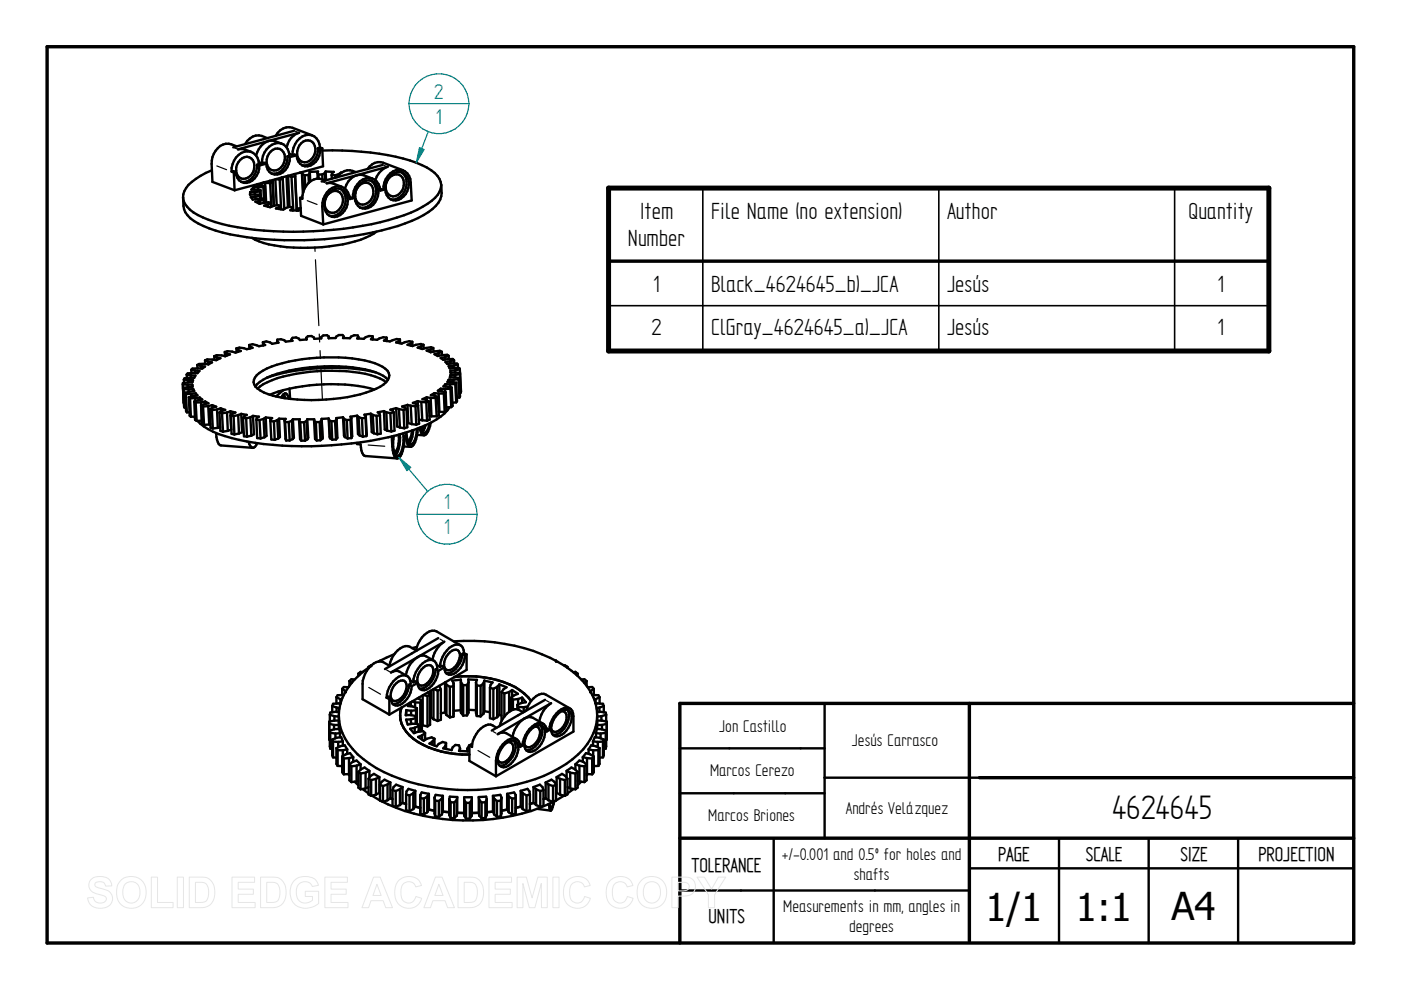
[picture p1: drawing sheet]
<svg xmlns="http://www.w3.org/2000/svg" width="297mm" height="210mm" viewBox="0 0 297 210" stroke-linecap="round" stroke-linejoin="round" font-family="sans-serif">
<path d="M10 9.9h277v190h-277zM205.5 149.1v50.5M287 149.1h-142.9v50.8M144.1 177.7h142.9M207.6 164.9h79.4" fill="none" stroke="#000" stroke-width=".72"/>
<g fill="none" stroke="#000" stroke-width=".51">
<path d="M44.9 36.1a12.9 12.9 0 0 0-5.4 3.8l-.4 .7-.3 1.3M49.1 36.4l.4-.1 .5 .1M49.1 36.4l.5 .2M49.6 36.6l.1 3.7M50 36.4l-.4 .2M50.2 31a3.2 3.2 0 0 0-4.9 1.6l-.3 .7-.1 1.5 .1 3.8 4.7 1.7M50.9 33.9a1.73 1.73 0 0 1 2.3-.4 1.73 1.73 0 0 1 .7 2.1 2.18 2.18 0 0 1-3.2 2 2.64 2.64 0 0 1 .2-3.7zM53.8 39.6v.6M53.8 39.6l-.5 .6 1.9 .1M53.8 39.6l.9 .1M54.5 34.9l.5 .2M54.5 34.9l.4-.1a2.51 2.51 0 0 0-1.5-2.5 2.51 2.51 0 0 0-2.8 .6 4.4 4.4 0 0 0-1.5 3.5"/>
<path d="M54.5 34.9a3.3 3.3 0 0 1-3.4 3.7M54.7 39l-.2 .2 1.7 .3M54.7 39l-5 1.3M54.7 39.7l.1 .6M54.9 34.4l.6 .2M55 35.1a3.4 3.4 0 0 1-3.3 3.7 2.26 2.26 0 0 1-1.7-2.4M55.5 38.8v.4M55.5 34.6l.5-.1 .4 .2M55.8 39.7l.2 3.3M55.8 39.7h-1.1M55.9 38.7l.3 .1M55.9 38.7l-1.2 .3"/>
<path d="M56.2 39.5l-.4 .2M56.2 39.5l.1 3.4M56.2 38.8h1.1M56.2 38.8l.2 4.1M56.4 34.7l-1.4 .4M56.7 29.3a3.2 3.2 0 0 0-4.8 1.3M56.9 29.9l6.5-1.7a3.8 3.8 0 0 0-2.6 3M56.9 29.9l-6.4 1.8 .7-.1 .7 .1 1.4 .5M56.9 29.9a4.2 4.2 0 0 0-2.6 3.1M56.9 29.9l.8-.1 2.1 .7M57.2 38.4l.6 .2M57.3 38.8l.2 5.1"/>
<path d="M57.4 32.1a1.74 1.74 0 0 1 2.3-.4 1.74 1.74 0 0 1 .7 2.2 2.14 2.14 0 0 1-3.2 1.9 2.53 2.53 0 0 1 .2-3.7zM57.8 38.6l-.5 .2M57.8 38.6l.2 5M57.8 38.2l.3 5.4M58.4 38l.3 5.5M58.5 38l.8 .1M58.5 38l-2.6 .7M59.3 38.1l.3 6.3M59.7 37.6l-1.2 .4M59.7 37.6l.2 .3M59.9 37.9l-.6 .2M59.9 37.9l.4 6.4"/>
<path d="M60.7 37.4l.3 6.5M61 33.1l.4 .2M61 33.1a3.2 3.2 0 0 1-3.4 3.7M61 33.1h.4a2.5 2.5 0 0 0-1.5-2.6 2.5 2.5 0 0 0-2.8 .6 4.4 4.4 0 0 0-1.6 3.5M61 37.3l-1.3 .3M61.1 37.3l.7 .2M61.1 37.3l.3 6.6M61.3 32.6l.7 .3M61.4 33.3a3.2 3.2 0 0 1-3.2 3.7 2.15 2.15 0 0 1-1.8-2.3M61.8 37.5l.4 7.1M62 32.9l.4-.1 .5 .1M62.4 27.7l-13 3.5"/>
<path d="M62.4 36.9l.2 .1M62.4 36.9l-1.4 .4M62.6 37.4l-.8 .1M62.6 37v.4M62.6 37l.3 7.7M62.6 37.4l.3 7.3M62.9 32.9l-1.5 .4M63.6 36.6l-1.2 .3M63.8 30.4a1.7 1.7 0 0 1 2-.6 1.7 1.7 0 0 1 1.1 1.7 2.72 2.72 0 0 1-2.3 2.9 1.98 1.98 0 0 1-1.4-3zM64 36.6h-.4M64 36.6l.1 .3M64 36.6l.2 4.3"/>
<path d="M64.1 36.9l.5 .3M64.1 36.9l.2 3.8M64.6 37.2l.1 2.5M65.4 37.1l-.8 .1M65.4 37.1l.1 1.6M65.7 36.7l-.3 .4M65.7 36.7l.1 1.8M66.2 28.7l-4.2-1.6a3.1 3.1 0 0 0-3.6 1.7M67.3 36.7l.2 .3M67.3 36.7l.1-.3h-1.8l.1 .3M67.3 36.7v1.1M67.4 31.4a3.3 3.3 0 0 1-3.4 3.7"/>
<path d="M67.4 31.4l.5 .2M67.5 37h.8M67.5 37l.1 .8M67.9 31.3a2.6 2.6 0 0 0-1.9-2.7 2.6 2.6 0 0 0-3 1.3 4.6 4.6 0 0 0-1 3M67.9 31.3l-.5 .1M67.9 31.3l.4 .2M67.9 31.6a3.3 3.3 0 0 1-3.3 3.7 2.28 2.28 0 0 1-1.7-2.4M68.3 37l.1 1M68.3 31.9a56.8 56.8 0 0 1 20 2.6 9 9 0 0 1 4.9 3.4 3.2 3.2 0 0 1-1 4.1 22.6 22.6 0 0 1-9.8 4.7 80.5 80.5 0 0 1-33.8 1.2l-3-.8a12.5 12.5 0 0 1-5.9-3.3l-.8-1.3-.1-.6M68.3 31.5l.2 3.8-4.9 1.3M68.3 31.5l-.4 .1M68.9 36.7l-.6 .3"/>
<path d="M68.9 36.7l.1 1.5M69 38.3a3.1 3.1 0 0 0-4.4 1.7l-.3 .7M69 36.4h1.8l-.4 .3-.1 .4M69 36.4l-.1 .3M69 36.4l.1 1.8M70.3 37.1l.8 .1M70.3 37.1l.1 .8M71.1 37.2v.5M71.8 36.9l.1 .2M71.8 36.9l-.7 .3M72.3 36.6v.1M72.3 36.6h.1"/>
<path d="M72.3 36.6l-.5 .3M72.4 36.6l-1 1M75.4 36.5a2.75 2.75 0 0 0-3 .1M75.7 37.1l6.5-1.8a4.1 4.1 0 0 0-2.6 2.9M75.7 37.1l1.5 .1 1.8 .7M75.7 37.1l-6.4 1.8 .7-.1 2.5 .8M75.7 37.1a3.8 3.8 0 0 0-2.6 2.9M76.1 39.3a2.26 2.26 0 0 1 2.7-.9 2.26 2.26 0 0 1 1.4 2.5 3.2 3.2 0 0 1-3.3 3.3 2.62 2.62 0 0 1-1.5-3.6zM76.2 39.4a1.67 1.67 0 0 1 1.9-.6 1.67 1.67 0 0 1 1.1 1.7 2.46 2.46 0 0 1-2.8 2.8 2.48 2.48 0 0 1-.2-3.9zM77.9 35.9a2.89 2.89 0 0 1 3.3-1.4l4.3 1.6M78.6 38.3a3.1 3.1 0 0 1 .4 4.5 2.7 2.7 0 0 1-2.6 1.2M81.1 35l-12.9 3.5"/>
<path d="M82.5 37.5a2.25 2.25 0 0 1 2.8-.9 2.25 2.25 0 0 1 1.4 2.5 3.3 3.3 0 0 1-3.3 3.4 2.83 2.83 0 0 1-1.2-4.4zM82.6 37.6a1.74 1.74 0 0 1 2.3-.4 1.74 1.74 0 0 1 .7 2.2 2.37 2.37 0 0 1-2.8 2.1 2.48 2.48 0 0 1-.2-3.9zM85 36.5a3.3 3.3 0 0 1 0 5.1 2.35 2.35 0 0 1-2.2 .6M93.6 39.2a5.1 5.1 0 0 1-2.8 5.8 36.8 36.8 0 0 1-13.7 4.7 80.8 80.8 0 0 1-28.3 0l-3.1-.8a13 13 0 0 1-6-3.3 4.6 4.6 0 0 1-.9-3.7M53 40.7l.1 .6M53 40.7v.6h2.1l.1 .2M53 40.7h1M54 40.7l.1 .5M54.1 41.7l-.9 .1 .4 .5 2-.2 .3 .2M54.1 41.7l.1 .5M55.1 42.6l-1 .2 .9 .4 1.9-.3 .5 .2M55.1 42.6v.6"/>
<path d="M55.1 40.6l-1.1 .1M55.1 40.6l.1 1.5v-.6M55.2 41.5l-1.1 .2M55.2 40.3l-.1 .3M55.2 40.3l.1 1.8M55.9 42.3l-.8 .3M55.9 42.3l.1 .7M56.8 43.3v.6M56.8 43.3l-.8 .3 1.3 .3 1.5-.4 .7 .1M57.4 43.1v.8M57.4 43.1l-.6 .2M59.1 43.9l-.6 .3 1.6 .2 1.2-.5h.7"/>
<path d="M59.1 43.9v.4M59.5 43.6l-.4 .3M59.5 43.6v.8M61.9 44.3l.1 .3M62 43.9l-.1 .4M62 43.9v.7M63.6 42l.2 3.8 4.7 1.8M63.8 44.2l-.5 .5-1.8-.1 .4-.3M63.8 44.1l-.9 .1M64 41.9l-.4 .1M64.3 40.7l-.2 1.5-.5-.2M69.7 41.1a1.7 1.7 0 0 1 1.9-.5 1.7 1.7 0 0 1 1.1 1.6 2.72 2.72 0 0 1-2.3 2.9 1.98 1.98 0 0 1-1.4-3z"/>
<path d="M70.1 40.6a2.19 2.19 0 0 1 2.6-.4 2.19 2.19 0 0 1 1 2.4 3.2 3.2 0 0 1-3.3 3.4 2.86 2.86 0 0 1-1.2-4.4zM72.1 40a3.3 3.3 0 0 1 1 3.4 3.3 3.3 0 0 1-2.7 2.4h-.5M74.1 41.7l.7 .3M74.8 42l-.6 .2a2.6 2.6 0 0 0-1.9-2.6 2.6 2.6 0 0 0-3 1.2 4.4 4.4 0 0 0-1 3l.2 3.8M79.8 49.1a18.4 18.4 0 0 1-8.6 2.9 39.5 39.5 0 0 1-15.3-.5l-1.8-.7-.7-.4M80.6 40l.7 .3M81.3 40.3l-.7 .1a2.56 2.56 0 0 0-1.9-2.6 2.56 2.56 0 0 0-2.9 1.3 4.4 4.4 0 0 0-1 2.9M81.3 40.3a4 4 0 0 1 3.4-4.3 2.54 2.54 0 0 1 2.4 2.7l.2 3.8-18.8 5.1M39.6 79.4l.9 .2M39.6 79.4v.7M40.5 79.6h.9l-.2 .5-2.1 .1-.1 .3M40.5 79.6v.5"/>
<path d="M40.6 78.4l.8 .2M40.6 78.4v.7M41.4 78.6l.9 .1-.4 .4-2.1 .1-.2 .2M41.4 78.6v.5M41.8 77.4l.1 .7M41.8 77.4l.8 .2M42.6 77.6l.9 .1-.6 .4h-2.1l-.2 .3M42.6 77.6v.5M43.5 76.4l.6 .3M43.5 76.4v.8M44.1 76.7l.9 .1-.8 .5-2-.1-.4 .2M44.1 76.7l.1 .6"/>
<path d="M45.4 75.5l.6 .3M45.4 75.5l.1 .8M46 75.8v.5M46 75.8l.7 .1-.9 .5-1.9-.2-.4 .2M47.7 74.6l.4 .3M47.7 74.6v.9M48.1 74.9l.7 .2-1.1 .4-1.8-.2-.5 .2M48.1 74.9v.5M50.1 73.9l.1 .8M50.1 73.9l.4 .3M50.5 74.2l.6 .2-1.2 .4-1.7-.3-.5 .1M50.5 74.2v.4"/>
<path d="M52.8 73.2l.2 .3M52.8 73.2l.1 .7M53 73.5l.5 .2-1.2 .3-1.5-.3-.7 .2M53 73.5v.4M55.7 72.6l.1 .6v-.3M55.7 72.6l.1 .3M55.8 72.9l.4 .3-1.3 .2-1.4-.4-.7 .2M58.8 72.4l.3 .2-1.4 .3-.4-.3-.8-.2-.8 .2M58.8 72.4v.3M61.8 72v.3M61.8 72l.2 .3-1.4 .1-.3-.3-.7-.2-.8 .1v.4M64.9 71.6l.1 .4"/>
<path d="M64.9 71.6l.1 .4-1.4 .1-.2-.3-.6-.3-.8 .1-.2 .4M72.9 71.4l-.3-.4h-.8l-.5 .4-.1 .3h-1.5v-.3l-.4-.3h-.8l-.4 .4v.3h-1.5l-.1-.3-.5-.3-.7 .1-.4 .3M72.9 71.4l-.2 .3h1.5l.2-.3 .7-.3h.8l.1 .4M72.9 71.4v.3M76 71.5v.3M79 71.3l-.8-.1-.7 .3-.4 .3h-1.4l.3-.3M79 71.3v.7M79.6 79a45.9 45.9 0 0 0-23 1.1M81.9 71.9l-.5 .3 1.3 .2 1.4-.5 .7 .1M81.9 71.9v.4M82 71.6v.7M82 71.6l-.1 .3"/>
<path d="M82 71.6l-.7-.1-1.3 .6-1.3-.2 .3-.3M84.5 72.3l-.5 .3 1.2 .3 1.6-.6 .6 .2M84.5 72.3l.1 .4M84.8 72v.8M84.8 72l-.3 .3M87 72.9l-.6 .2 1.1 .3M87 72.9l.1 .4M87.4 72.5l.1 .9M87.4 72.5l-.4 .4M89.3 73.4l-.7 .3 .9 .3 1.9-.4 .5 .2M89.3 73.4v.5M89.8 73.1l-.5 .3"/>
<path d="M89.8 73.1l-.6-.2-1.7 .5M89.8 73.1v.8M91.3 74.1v.6M91.3 74.1l-.8 .2 .8 .4M91.9 73.8v.7M91.9 73.8l-.6 .3M93 74.9l-.9 .2 .7 .4 .9-.2M93 74.9v.5M93.7 75.3l1.1-.1 .3 .2M93.7 74.6l-.4-.2-2 .3M93.7 74.6v.7M93.7 74.6l-.7 .3"/>
<path d="M94.4 75.7l-1 .2 .6 .4 2-.2 .3 .3M94.4 75.7v.5M95.1 75.4l-.7 .3M95.1 75.4l.1 .8M95.4 76.6v.5M95.4 76.6l-1 .2 .4 .4 2.1-.1 .2 .2M95.5 79.5l-.1 .5 1.9 .1M95.5 79.5v.5M95.5 78.9v.1M96.1 77.6h-1l.2 .5h2.1l.1 .2M96.1 77.6v.4M96.3 76.4v.7"/>
<path d="M96.3 76.4l-.9 .2M96.5 78.5l-1 .1v.4M96.5 78.5v.5M96.5 79.5v.5M96.5 79.5h-1M96.5 79h-1M96.5 79l1 .1v.2M97.1 77.3v.8M97.1 77.3l-1 .3M97.5 78.3l.2 4.9M97.5 78.3l-1 .2M97.5 79.3l.2 3.9"/>
<path d="M97.5 79.3l-1 .2M38.8 81.5l1 .1M38.8 81.5l.1 3.9M38.8 82.3l.1 .2M38.8 82.3l.3 4.1M38.9 82.5l.2 3.9M38.9 82.5l1.1 .1M39 80.5l1 .1M39 80.5v.7M39.1 86.4h.3M39.2 83.3l.2 .2M39.2 83.3l.3 3.9 .1 .2"/>
<path d="M39.4 83.5h1.1M39.4 83.5l.2 3.9M39.6 87.4h.6M39.8 81.6v.5M39.8 81.6l1-.1v.5M39.8 82.1l-1 .2M40 80.6h.9l-.1 .4-2 .2v.3M40 82.6v.5M40 80.6v.5M40 84.2l.3 .3M40 84.2l.2 3.9 .3 .2M40.3 84.5l.2 3.8"/>
<path d="M40.5 88.3h.8M40.5 83.5l.1 .6M40.8 82l-1 .1M40.8 81.7v.3M41 82.5v.5M41 82.5l-1 .1M41 82.5l.2 .4-2 .4M41.2 85.1l.2 3.9 .3 .2M41.2 85.1l.3 .2M41.4 84.4l-1.1 .1M41.4 84.4v.6M41.5 85.3l.2 3.9"/>
<path d="M41.5 83.4l-1 .1M41.5 83.4v.5M41.5 83.4l.4 .4-1.9 .4M42.3 84.3l.6 .4-1.7 .4M42.3 84.3l-.9 .1M42.3 84.3l.1 .5M42.6 86l.2 3.9 .5 .2M42.6 86l.4 .2M42.6 85.3l.2 3.9h-1.1M42.6 85.3h-1.1M43 86.2l.3 3.9M43.5 85.1l.7 .4-1.6 .5"/>
<path d="M43.5 85.1l.1 .5M43.5 85.1l-.9 .2M44.2 86.1l.2 3.9M44.2 86.1l-1.2 .1M44.4 90l-1.1 .1M44.4 86.8l.5 .2M44.4 86.8l.3 3.9 .4 .1M44.6 89.9l-.2 .1M44.9 87l.2 3.8M45 85.9v.5M45 85.9l-.8 .2M45 85.9l.8 .3-.8 .2"/>
<path d="M45 86.4l-.6 .4M45.8 91.8l.2 1.5a1.29 1.29 0 0 0 .9 1.1l6.7 .6M46 86.8l.2 3.9M46 86.8l-1.1 .2M46.2 90.7l-1.1 .1M46.5 87.5l.2 3.9 .6 .1M46.5 87.5l.6 .1M46.7 90.6l-.5 .1M46.8 86.6l.9 .3-1.2 .6M46.8 86.6v.7M46.8 86.6l-.8 .2M47.1 87.6l.2 3.9"/>
<path d="M48.1 87.5l.2 3.9M48.1 87.5l-1 .1M48.3 91.4l-1 .1M48.8 87.2l.2 3.9-.7 .3M48.8 87.2l-.7 .3M48.8 87.2l1.1 .3-1 .6M48.9 88.1l.6 .1M48.9 88.1l.2 3.9 .6 .1M49.5 88.2l.2 3.9M50.5 88l-1 .2M50.5 88l.2 3.9M50.7 91.9l-1 .2"/>
<path d="M51.1 87.8l-.6 .2M51.1 87.8l.2 3.9-.6 .2M51.1 87.8l1.2 .2-.5 .3-.3 .3M51.5 88.6l.7 .1M51.5 88.6l.2 3.9 .7 .1M52.2 88.7l.2 3.9M52.7 93.7a1.24 1.24 0 0 0 1.1 1.2l.7-.9M53.1 88.5l-.9 .2M53.1 88.5l.2 3.9M53.3 92.4l-.9 .2M53.6 88.2l-.5 .3M53.6 88.2l1.3 .1-.5 .3v.4"/>
<path d="M53.6 88.2l.2 3.9-.5 .3M54.1 82l.5 .4M54.4 89l.6 .1M54.4 89l.1 3.9 .7 .1M55 89.1l.2 3.9M55.9 88.8l.2 3.9M55.9 88.8l-.9 .3M56.1 92.7l-.9 .3M56.3 88.5l1.4 .1-.4 .3v.4M56.3 88.5l.2 3.9-.4 .3M56.3 88.5l-.4 .3M57.3 89.3l.2 3.9 .7 .1"/>
<path d="M57.3 89.3l.8 .1M58.1 89.4l.1 3.9M58.8 89.1l.2 3.9M58.8 89.1l-.7 .3M59 93l-.8 .3M59.2 88.8l.1 3.9-.3 .3M59.2 88.8h1.4l-.3 .4M59.2 88.8l-.4 .3M59.6 84.3a1.01 1.01 0 0 1 1.1-.9l.6 1.1M59.8 84.1l.3 .3M60.1 82.7l-1.6 1.4M60.1 82.7l-2.9 1"/>
<path d="M60.1 83.6l.4 .8M60.3 89.2l.4 4.2M60.3 89.2l.1 .3M60.4 89.5l.3 3.9M60.4 89.5h.8M60.7 93.4h.7M61.2 89.5l.2 3.9M61.4 82.4l.1 2.2M61.9 89.2l.2 3.9M61.9 89.2l-.7 .3M62.1 93.1l-.7 .3M62.1 88.9h1.5l-.2 .3"/>
<path d="M62.1 88.9l.2 3.9-.2 .3M62.1 88.9l-.2 .3M63.4 89.2l.2 3.9 .3 .3M63.4 89.2l.3 .3M63.7 89.5h.8M63.7 89.5l.2 3.9M63.9 93.4h.8M64.5 89.5l.2 3.9M65 89.2l.2 3.9M65 89.2l-.5 .3M65.1 88.9l.3 3.9-.2 .3M65.1 88.9l-.1 .3"/>
<path d="M65.1 88.9h1.5v.3M65.2 93.1l-.5 .3M66.6 89.2l.4 .3M66.6 89.2l.2 3.9 .3 .3M67 89.5h.8M67 89.5l.1 3.9M67.8 89.5l.1 3.8M67.9 93.3l-.8 .1M68.2 88.8v.4M68.2 89.2l-.4 .3M68.2 88.8l.2 4.2M68.2 89.2l.2 3.8"/>
<path d="M68.4 93l-.5 .3M69.7 88.7l.1 .4M69.7 88.7l-1.5 .1M69.7 88.7l.3 4.2M69.8 89.1l.5 .2M69.8 89.1l.2 3.8M70 92.9l.4 .3M70.3 89.3l.1 3.9M71 89.3h-.7M71 89.3l.2 3.9M71.2 93.2h-.8M71.4 88.9l-.4 .4"/>
<path d="M71.4 88.9l.1 3.9-.3 .4M72.7 88.5l.2 .3M72.7 88.5l-1.4 .1 .1 .3M72.7 88.5l.2 3.9 .2 .3M72.9 88.8l.6 .3M72.9 88.8l.2 3.9M73.1 92.7l.6 .3M73.5 89.1l.2 3.9M74.3 89l.2 3.9M74.3 89l-.8 .1M74.5 88.6l.2 3.9-.2 .4M74.5 92.9l-.8 .1"/>
<path d="M74.5 88.6l-.2 .4M75.7 93.9v.2l.8 .1v.7a1.89 1.89 0 0 0 1 1.8l6.7 .5M75.7 88.1l-1.4 .2 .2 .3M75.7 88.1l.2 3.9 .3 .3M75.7 88.1l.3 .3M76 88.4l.2 3.9M76 88.4l.7 .3M76.2 92.3l.7 .3M76.7 88.7l.2 3.9M77.5 88.6l.2 3.9M77.5 88.6l-.8 .1M77.6 88.2l.1 4.3"/>
<path d="M77.6 88.2l-.1 .4M77.7 92.5l-.8 .1M78.6 87.7l-1.3 .2 .3 .3M78.6 87.7l.2 3.9 .4 .3M78.6 87.7l.4 .3M79 88l.8 .2M79 88l.2 3.9M79.2 91.9l.8 .2M79.4 82.6a39.2 39.2 0 0 0-19.3 .1M79.8 88.2l.2 3.9M80.6 88.1l.1 3.8-.7 .2M80.6 88.1l-.8 .1"/>
<path d="M81.4 87.2l-1.3 .2 .4 .3 .1 .4M81.4 87.2l.2 3.9 .5 .2M81.4 87.2l.5 .2M81.9 81a13.5 13.5 0 0 1-6.8 2.9 38.4 38.4 0 0 1-18.2-.3l-.9-.4-1.4-.8M81.9 81a1.71 1.71 0 0 0-.2-2.8 16.7 16.7 0 0 0-8.4-2.3 37.7 37.7 0 0 0-16.7 2.2 5.1 5.1 0 0 0-2.8 2.4v.5l.3 1M81.9 81a16.7 16.7 0 0 0-8.5-2.3 40 40 0 0 0-15.7 1.9 8.1 8.1 0 0 0-3.1 1.8M81.9 87.4l.2 3.9M81.9 87.4l.9 .2M82.1 91.3l.9 .2M82.3 80.5a9.9 9.9 0 0 0-6.1-2.4 39 39 0 0 0-19.6 2 5.9 5.9 0 0 0-2.5 1.9M82.8 87.6l.2 3.9M83.5 87.4l.1 3.9-.6 .2"/>
<path d="M83.5 87.4l-.7 .2M84 86.5l-1.2 .4 .5 .2 .2 .3M84 86.5l.2 3.9 .6 .2M84 86.5l.6 .2M84.5 92.2a4.1 4.1 0 0 1-.9 3.8M84.6 86.7l.2 3.9M84.6 86.7l1 .2M84.7 92.1v2.2a3.7 3.7 0 0 1-.8 2.2M84.8 90.6l.9 .2M85.5 91.9a6 6 0 0 1-1 4.7l-.3 .1a1.34 1.34 0 0 1-.8-1.4v-1.4l.1-1.5M85.6 86.9l.1 3.9M85.6 94.7h1.4"/>
<path d="M86.2 86.7l.2 3.9-.7 .2M86.2 86.7l-.6 .2M86.2 91.7l.2 1.8M86.4 85.9l.7 .1M86.4 85.9l-1.1 .3 .5 .2 .4 .3M86.4 85.9l.2 3.8 .7 .2M87.1 86l1 .1M87.1 86l.2 3.9M87.3 89.9l1 .1M87.4 91.3a2.87 2.87 0 0 1-1 2.2M87.6 91.2l-.1 .7a3.8 3.8 0 0 1-.8 2.1M88.1 86.1l.2 3.9"/>
<path d="M88.4 90.9l-.2 1.5a2.15 2.15 0 0 1-1.1 1.8l-.3-.1-.4-.6M88.4 92.2l1.5 .1M88.6 85l.7 .2M88.6 85l-1.1 .4 1.1 .5M88.6 85v.9M88.6 90.8l-.2 1.7a3.1 3.1 0 0 1-1.2 2.2 1.08 1.08 0 0 1-1-1.1l-.2-1.4-.3 .3-.1 2.4a3.1 3.1 0 0 1-1.3 2.3 1.01 1.01 0 0 1-.9-1.1l-.3-3.6M88.6 85.9l-.5 .2M88.6 85.9l.3 3.9-.6 .2M88.8 88.9l.7 .2M89.3 85.2l1.1 .1M89.3 85.2l.2 3.9M89.5 89.1l1 .1"/>
<path d="M89.9 90.3l-.6 .7M90.3 90.2l-.7 1.4M90.4 85.3l.1 3.9M90.5 84.2l.8 .2M90.5 84.2l-.9 .4 1.3 .5M90.5 84.2v.7M90.9 85.1l.2 3.9-.6 .2M90.9 85.1l-.5 .2M91.1 88.2l.4 .1M91.1 89.7a3.4 3.4 0 0 1-.9 2l-.3 .1a1.25 1.25 0 0 1-.7-1.2M91.3 84.4l.2 3.9M91.3 84.4h1.1"/>
<path d="M91.3 89.7l-.3 1.3a1.39 1.39 0 0 1-1.3 1.2 2.11 2.11 0 0 1-.8-1.5M91.5 88.3h1.1M92.1 83.4l-.7 .4 1.4 .4M92.1 83.4v.5M92.1 83.4h.9M92.4 84.4l.2 3.9M92.8 84.2l.2 3.9-.4 .2M92.8 84.2l-.4 .2M93 87.3h.2M93 83.4h1.1M93 83.4l.2 3.9M93.2 87.3h1.1"/>
<path d="M93.4 82.4l.1 .5M93.4 82.4l1 .1M93.4 82.4l-.6 .4 1.7 .4M94.1 83.4l.2 3.9M94.4 82.5v.7M94.4 81.4l-.4 .5 1.8 .3M94.4 81.4l.1 .6M94.4 81.4l1 .1M94.5 83.2l.2 3.9-.4 .2M94.5 83.2l-.4 .2M95.1 80.5l-.2 .5 1.8 .2M95.1 80.5l.1 .5"/>
<path d="M95.1 80.5h1M95.3 86.4a12.3 12.3 0 0 1-6.4 4.3 70.1 70.1 0 0 1-24.9 3.9 51.3 51.3 0 0 1-18.8-3.1 9.9 9.9 0 0 1-3.3-2.3M95.4 81.5l.1 .6M95.5 82.4l.2 3.9M95.5 82.4l-1.1 .1M95.7 86.3l-1.1 .1M95.8 82.2l.2 3.9-.3 .2M95.8 82.2l-.3 .2M96.1 80.5v.6M96.5 81.4l.2 3.9M96.5 81.4l-1.1 .1M96.7 81.2l.2 3.8-.2 .3"/>
<path d="M96.7 85.3l-.8 .1M96.7 81.2l-.2 .2M97.2 80.4l.2 3.9M97.2 80.4l-1.1 .1M97.3 80.1l.2 3.9-.1 .3M97.3 80.1l-.1 .3M97.4 84.3h-.5M97.7 83.2l-.2 .1M83.6 138.7l-3.3 1.6M88.3 138l-1.4-.9a2.78 2.78 0 0 0-3.1 1.3 5.8 5.8 0 0 0-1.2 2.8M88.4 137.2l-1 .2M88.4 137.2l-.2 .7"/>
<path d="M88.6 139.3a1.73 1.73 0 0 1 1.7-.2l1.7 1M88.6 139.3l5.6-3.2a5.8 5.8 0 0 0-2.5 3.8M88.6 139.3a5.4 5.4 0 0 0-2.5 3.9M88.6 139.3l-5.7 3.3a1.8 1.8 0 0 1 1.8-.2l1.6 .9M92.9 135.3l-11.3 6.6M95.4 138.3a1.33 1.33 0 0 1 1.9-.2 3 3 0 0 1-1 3.5 1.13 1.13 0 0 1-1.4 .5 1.13 1.13 0 0 1-.8-1.2 3.6 3.6 0 0 1 1.3-2.6zM96.2 136a39.5 39.5 0 0 1 23.6 5.2l2.6 2.1M97.6 136.8l-5.1-2.9a2.66 2.66 0 0 0-3.1 1.3l-.8 1.3-.2 .7M98 138.6a4.6 4.6 0 0 1-3 4.1h-.4M98 138.6l.6 .4M98.4 138.5l-.4 .1M98.4 138.5a1.55 1.55 0 0 0-.8-1.7 1.55 1.55 0 0 0-1.8 .2 5.5 5.5 0 0 0-2.5 4.4"/>
<path d="M98.4 138.5l.5 .3M98.6 139a4.4 4.4 0 0 1-3 4 1.25 1.25 0 0 1-1.4-1.5M98.9 138.8v3.2l-2.6 1.6M98.9 138.8l-.3 .2M69.8 153.5l1 .2M69.9 154.9l1-.3h1l.2 .8M69.9 151.6v1.4M69.9 154.9l.1 3.8M69.9 151.6l1 .2M69.9 154.9l.1 .5M70 155.4v3.3M70 155.4l1.1 .1"/>
<path d="M70 158.7l.4 .1M70.4 156.8l1-.4 .9-.1 .4 .9M70.4 149.7v1.3M70.4 156.8v3.3l.2 .5M70.4 149.7l1 .3M70.4 156.8l.2 .4M70.6 157.2v3.4M70.6 157.2l1.1 .1M70.8 153.7v.9M70.8 153.7h1M70.9 151.8v1M70.9 151.8l.9 .1"/>
<path d="M71.1 155.5v1M71.3 158.6l.9-.4 .9-.2 .5 .9M71.3 158.6v3.4l.3 .4M71.3 158.6l.3 .4M71.3 147.8v1.4M71.3 147.8l.9 .5M71.4 150v1M71.4 150l.6 .1M71.6 159v3.4M71.6 159l1.1 .1M71.7 157.3v1.1M71.8 151l-.7-.1-1.1 .2-.1 .5"/>
<path d="M71.8 151.7v2.9M71.8 152.8l-2 .2v3.8h.1M72.1 155.4v.9M72.1 155.4l-1 .1M72.2 149.2a10 10 0 0 0 2.6 9.6 28 28 0 0 0 15.9 7.9 43.9 43.9 0 0 0 26.3-3 17.3 17.3 0 0 0 8.9-8.3l.4-1.2 .3-2.5M72.2 148.3v.9M72.2 148.3h.2M72.2 149.2h-1.6l-.2 .5M72.6 146v1.4M72.6 146l.7 .6M72.7 159.1v1.2M72.7 157.2l-1 .1"/>
<path d="M72.7 157.2v.9M72.9 147.4h-1.3l-.3 .4M73.6 158.9v1M73.6 158.9l-.9 .2M73.9 145.7h-1l-.3 .4M74.1 144.4v1M74.1 144.4l.5 .4M75.2 144.1l-.7-.1-.4 .4M76 142.8v.5M76 142.8l.2 .3M76.9 142.5h-.4l-.5 .3M78.1 141.4v.2"/>
<path d="M78.1 141.4l.1 .1M78.4 141.4a14.7 14.7 0 0 0-6.2 7.8M78.7 141.1l-.6 .3M80.6 140v.1M82 147.9l.3-.2 .6 .3M82 147.9l.5 .4M82.5 148.3v3.2M82.7 141.2l-1.5-.8a2.66 2.66 0 0 0-3 1.2 5.6 5.6 0 0 0-1.3 3.4v3.3l5.6 3.2M82.9 148l-.4 .3M83.6 145.2a1.92 1.92 0 0 1 2.1-.8 2.11 2.11 0 0 1 0 2.8 2.18 2.18 0 0 1-2.4 1.3 2.11 2.11 0 0 1 0-2.7zM84.8 151.7l.4 1.8M84.9 152.6a6.8 6.8 0 0 0 2.8 4.1"/>
<path d="M85.1 150l-2.6 1.5M85.1 150l-.2 .9M85.1 150l-.2 .8-.1 1M85.6 154.3a9.2 9.2 0 0 0 4.1 3.6M86.1 150.6v1M86.1 150.6l1.1 .1M86.1 150.6l-.1 1h1l1.1 .2v.5M86.7 145.2a4.4 4.4 0 0 1-3 4.1h-.4M86.7 145.2l.6 .3M86.7 145.2l.4-.2a1.57 1.57 0 0 0-.8-1.7 1.57 1.57 0 0 0-1.8 .2 5.8 5.8 0 0 0-2.5 4.4M86.9 149l-.4 .7 1 .1 .9 .4M87 144.3l.6 .4"/>
<path d="M87.1 152.5l-1 .1 .3 1 2.1-.1 .3 .4M87.1 148.9v.8M87.1 152.5v1M87.2 150.7v.9M87.3 145.5a4.5 4.5 0 0 1-3 4.1 1.3 1.3 0 0 1-1.4-1.6M87.4 148.7l.6 .2M87.6 144.7l.4-.3 .6 .4M87.9 154.3l-1 .2 .9 .9 .8-.2 1.1-.2 .4 .4M87.9 154.3v1.1M88 148.9l1.1 .1M88 148.9v1.1M88.1 152.3v1.2"/>
<path d="M88.1 152.3l-1 .2M88.2 150.6v2.9M88.2 150.6l-1 .1M88.4 150.2v3.3M88.4 150.2l-.2 .4M88.6 148l.8 .6M88.6 144.8l-1.3 .7M88.6 157.3a16.6 16.6 0 0 0 5 2M88.8 153.9v1.2M88.8 153.9l-.9 .4M88.9 147.9v.3M89.1 149v6.1"/>
<path d="M89.3 142a1.89 1.89 0 0 1 2.1-.9 2.11 2.11 0 0 1 0 2.8 2.1 2.1 0 0 1-2.4 1.4 2.11 2.11 0 0 1 0-2.8zM89.4 148.6l-.3 .4M89.4 153.7l.2 .1M89.4 148.6v6.4M89.5 155.9l-.9 .4 1.2 .8 .7-.5 1-.3 .6 .3M89.5 155.9v.9M89.6 147.4v6.4M89.6 153.8l1 .2M89.7 147.4l.9 .2M90.1 155.4l-.6 .5M90.1 155.4v1.4M90.6 147.6v6.4"/>
<path d="M90.8 146.8l.4 .4M90.9 158.5a19.3 19.3 0 0 0 5.6 1.4M91.2 147.2v6.5l-.6 .3M91.2 147.2l-.6 .4M91.4 152l.5 .5M91.4 152l-.2 .1M91.4 146.4v5.6M91.7 157.2l-.6 .4 1.5 .6 .4-.5 .8-.4 .8 .2M91.7 157.2v.7M91.9 152.5l.9 .4M91.9 146.1v6.4M91.9 146.1l.9 .3"/>
<path d="M92.1 156.6v1.5M92.1 156.6l-.4 .6M92.4 141.9l.3-.2a1.55 1.55 0 0 0-.7-1.6 1.55 1.55 0 0 0-1.8 .2 5.8 5.8 0 0 0-2.6 4.4M92.4 141.9l.5 .3M92.4 141.9a4.4 4.4 0 0 1-3 4.1h-.5M92.6 141l.7 .4M92.8 146.4v6.5M92.9 142.2a4.5 4.5 0 0 1-2.9 4.1 1.3 1.3 0 0 1-1.4-1.5M93.1 145.4l.4 .8M93.3 141.4l.3-.2 .6 .3M93.5 146.2l-.7 .2M93.5 146.2v6.4l-.7 .3"/>
<path d="M94.2 141.5l-1.3 .7M94.4 151l.3 .6M94.4 144.7v6.3M94.4 151l-.9 .3M94.4 144.7l.3 .5M94.4 158.2v.6M94.4 158.2l-.4 .5 1.8 .3 .2-.5 .6-.6 .7 .1 .2 .7M94.6 157.5v1.3M94.6 157.5l-.2 .7M94.7 145.2v6.4M94.7 145.2l.7 .4M94.7 151.6l.7 .5"/>
<path d="M95 159.6l1.5 .3M95.4 145.6v6.5M96.1 145.5v6.4M96.1 145.5l-.7 .1M96.1 151.9l-.7 .2M96.2 144.9l-.1 7M96.2 144.9l-.1 .6M96.3 143.6a21.2 21.2 0 0 1 13.9 2.7l1.8 1.5 .6 .8M96.3 143.6l-11.2 6.4M96.5 159.9l3 .1M97.5 158.7v.6M97.7 150.6l-1.5 .1"/>
<path d="M97.7 144.1v.6M97.7 150.6v.5M97.7 144.1l-1.8 .2 .3 .6M97.7 144.1v6.5M97.7 144.7v6.4M97.7 144.7l.5 .6M97.7 151.1l.5 .6M98.2 145.3v6.4M99 145.2v6.5M99 145.2l-.8 .1M99 151.7h-.8M99.4 150.5l1.5 .1"/>
<path d="M99.4 144.7v6.4l-.4 .6M99.4 144.7l-.4 .5M99.4 144.7l-.1-.6h1.8l-.2 .6M99.5 158.1l-.4 .6v.6l-1.8-.1 .2-.5M99.5 158v3.3l5.7 3.3M100.1 158l-.2-.1-.4 .1M100.9 144.7l.2 .6M100.9 144.7v6.5l.2 .6M101.1 145.3l.8 .1M101.1 151.8l.8 .1M101.1 145.3v6.5M101.9 145.4v6.5"/>
<path d="M102.5 144.9l-.6 .5M102.5 151.3l-.6 .6M102.5 144.9v6.4M102.7 150.8l-.2 .5M102.7 144.3l1.7 .4-.4 .5-.1 .6M102.7 150.8l1.2 .2M102.7 144.3v6.5M102.7 144.3l-.2 .6M103.9 145.8v6.5l.7 .2M103.9 145.8l.7 .3M104.6 146.1v6.4M105.3 154.3a2.22 2.22 0 0 0-3.4 .2 5.7 5.7 0 0 0-1.8 3.9l-.6-.4"/>
<path d="M105.4 152.1l-.8 .4M105.4 145.6v6.5M105.4 145.6l-.8 .5M105.9 151.6l-.5 .5M105.9 145.1l1.5 .6-.6 .4-.5 .6M105.9 151.6l.4 .1M105.9 145.1v6.5M105.9 145.1l-.5 .5M106.3 146.7l.6 .3M106.3 146.7v6.1M106.9 157.9a1.81 1.81 0 0 1 2.7-.5 3.4 3.4 0 0 1-.8 4.1 1.98 1.98 0 0 1-2.8 .9 2.9 2.9 0 0 1 .1-3.3zM106.9 147v4.9"/>
<path d="M107.7 157.4a1.02 1.02 0 0 1 1.1 1.2 3.2 3.2 0 0 1-2.5 3.1l-.6-.3-.2-.4M107.9 146.7v4.2M107.9 146.7l-1 .3M108.3 148v2.7M108.3 148l.5 .3M108.6 146.3l1.2 .8-.8 .3-.7 .6M108.6 146.3v1.4M108.6 146.3l-.7 .4M108.8 148.3v2.2M109 157.1a3.9 3.9 0 0 1-1.6 4.8l-.6 .3-.9 .1M109.7 149.4v1M109.7 149.4l.2 .5"/>
<path d="M109.9 148.2v1.2M109.9 148.2l-1.1 .1M109.9 149.9h1.1M109.9 149.9v.6M110.2 157.7l.6 .3M110.7 147.9l.8 1-1 .2-.8 .3M110.7 147.9v1.1M110.7 147.9l-.8 .3M110.8 158l-.5 .4a1.58 1.58 0 0 0-.8-1.7 1.58 1.58 0 0 0-1.8 .2 5.8 5.8 0 0 0-2.5 4.4v3.3M111 151a2.28 2.28 0 0 0-3.5 .3 5.6 5.6 0 0 0-1.6 2.7M111 149.9v1M111.2 152.4l5.6-3.3a5.6 5.6 0 0 0-2.5 3.9"/>
<path d="M111.2 152.4a1.8 1.8 0 0 1 1.8-.2l2.2 1.3M111.2 152.4l-5.7 3.3a1.9 1.9 0 0 1 1.8-.3l2.2 1.3M111.2 152.4a6 6 0 0 0-2.5 3.9M111.3 150.8l-.5 .2M111.9 149.8l-.9 .1M112.6 154.7a1.8 1.8 0 0 1 2.6-.5 3.6 3.6 0 0 1-.8 4 2.12 2.12 0 0 1-2.8 .9 2.9 2.9 0 0 1 .1-3.3zM113.3 154.1a1.17 1.17 0 0 1 1.1 .5 1.17 1.17 0 0 1 0 1.3 3.3 3.3 0 0 1-2.4 2.6l-.7-.4-.1-.3M114.6 153.8a3.3 3.3 0 0 1-.6 3.9 2.84 2.84 0 0 1-2.5 1.3M115.6 148.4l-11.3 6.5M115.8 154.4l.7 .4M116.5 154.8l-.6 .3a1.55 1.55 0 0 0-.7-1.6 1.55 1.55 0 0 0-1.8 .1 5.8 5.8 0 0 0-2.6 4.4M116.5 154.8a5 5 0 0 1 3.6-4.8 1.48 1.48 0 0 1 1.5 1.8v3.3l-16.4 9.5"/>
<path d="M117.8 140l.1 .1M118.2 151.4a2.08 2.08 0 0 1 2.4-.8 2.47 2.47 0 0 1 .2 3.1 3.3 3.3 0 0 1-3.1 2.4 2.05 2.05 0 0 1-.6-2.9l.3-.6zM119 150.8a.97 .97 0 0 1 1.1 1.3 3.2 3.2 0 0 1-2.5 3.1l-.6-.3-.2-.4M119.6 141.1l.7 .3M120.3 150.5a3.1 3.1 0 0 1-.3 3.4 3.1 3.1 0 0 1-2.8 1.9M120.3 141.4v.2M120.3 141.4l-.1 .1M120.8 150.2l-5.1-2.9a2.11 2.11 0 0 0-2.5 .7 6.4 6.4 0 0 0-1.7 2.7M121.6 142.5h.4l.5 .3M122.4 143.3a11.8 11.8 0 0 1 4.2 8.4M122.5 142.8l-.3 .3M122.5 142.8v.5"/>
<path d="M123.2 144.1l.7-.1 .5 .4M124.4 144.4l-.5 .4M124.4 144.4v1M124.6 145.7h1l.3 .3M124.8 158.9v1M124.8 158.9l1 .2M125.6 147.4h1.3l.2 .4M125.7 157.2v.9M125.7 157.2l1 .1M125.8 159.1v1.2M125.9 146l-.8 .6M125.9 146v1.4"/>
<path d="M126.3 148.3v.9h1.5l.2 .5M126.3 148.3h-.3M126.4 155.4v.9M126.4 155.4l.9 .1M126.6 153.7h1M126.6 152.8l2 .2v3.8h-.1M126.6 151l.7-.1 1.1 .2 .1 .5M126.6 151.7v2.9M126.7 157.3v1.1M126.9 159v3.4M126.9 159l-1.1 .1M127.1 150v1"/>
<path d="M127.1 150l-.6 .1M127.1 158.6l-.2 .4M127.1 158.6l-.8-.4-1-.2-.5 .9M127.1 158.6v3.4l-.2 .4M127.1 147.8v1.4M127.1 147.8l-.8 .5M127.3 155.5v1M127.5 151.8v1M127.5 151.8l-.9 .1M127.6 153.7v.9M127.8 157.2v3.4M127.8 157.2l-1.1 .1"/>
<path d="M128 149.7l-.9 .3M128 156.8l-.2 .4M128 156.8l-.9-.4-1-.1-.4 .9M128 149.7v1.3M128 156.8v3.3l-.2 .5M128.4 158.7l-.4 .1M128.4 155.4v3.3M128.4 155.4l-1.1 .1M128.5 151.6l-1 .2M128.5 154.9l-1-.3h-1l-.1 .8M128.5 151.6v1.4M128.5 154.9l-.1 3.8"/>
<path d="M128.5 154.9l-.1 .5M128.6 153.5l-1 .2M144.1 158.7h30.7M174.8 149.1v28.6M70.6 160.6l.7 .1M71.6 162.4h1M72.6 160.4v3.3l.3 .5M72.6 160.4l.3 .4M72.6 160.4l.7-.5 .9-.2 .7 .8M72.9 160.8v3.4M73.9 164.1l.2 .3M74 160.7v3.4"/>
<path d="M74 160.7l-1.1 .1M74 164.1l-1.1 .1M74.1 164.1h-.1M74.1 162.1v3.3l.4 .4M74.1 162.1l.4 .4M74.5 162.5v3.3M74.9 160.5l-.9 .2M74.9 160.5v1M75.2 165.7l.8 .8M75.6 165.7l-1.1 .1M75.6 162.3v3.4M75.6 162.3l-1.1 .2"/>
<path d="M76 163.7v3.3l.5 .3M76 163.7l.5 .3M76 165.6l-.4 .1M76.5 164v3.3M76.5 162.1l-.9 .2M76.5 162.1l-.9-.9-.8 .3-.7 .6M76.5 162.1v1.1M76.9 167.3l1.2 .9M77.5 163.8v3.4M77.5 163.8l-1 .2M77.5 167.2l-1 .1M78.1 166.9l-.6 .3"/>
<path d="M78.1 165.1v3.3l.6 .3M78.1 165.1l.6 .3M78.3 163.4l-1-.7-.8 .4-.5 .6M78.3 163.4v1.4M78.3 163.4l-.8 .4M78.7 165.4v3.3M78.9 168.7l1.7 1M79.7 168.5l-1 .2M79.7 165.1l-1 .3M79.7 165.1v3.4M80.4 164.8l-.7 .3M80.4 168.1l-.7 .4"/>
<path d="M80.4 164.8l-1.1-.7-.7 .4-.5 .6M80.4 164.8v3.3M80.4 168.1h.2M80.6 166.4v3.3M80.6 166.4l.6 .3M80.6 169.7l.6 .3M80.6 169.8a42.8 42.8 0 0 0 26 3.6 34.7 34.7 0 0 0 11.2-3.6M81.2 166.7v3.3M82.2 166.3v3.4M82.2 166.3l-1 .4M82.2 169.7l-1 .3M82.8 169.2l.4 .2"/>
<path d="M82.8 165.9l-1.3-.6-.6 .5-.3 .6M82.8 165.9v3.3M82.8 165.9l-.6 .4M82.8 169.2l-.6 .5M83.2 167.5v3.4l.7 .2M83.2 167.5l.7 .2M83.9 167.7v3.4M84.8 167.3l-.9 .4M84.8 170.7l-.9 .4M84.8 167.3v3.4M85.3 170.2l.8 .3M85.3 166.9l-1.3-.5-.6 .5-.2 .6"/>
<path d="M85.3 166.9v3.3M85.3 166.9l-.5 .4M85.3 170.2l-.5 .5M86.1 168.4v3.4l.7 .2M86.1 168.4l.7 .3M86.8 168.7v3.3M87.6 168.2v3.3M87.6 168.2l-.8 .5M87.6 171.5l-.8 .5M88.1 171l-.5 .5M88.1 171l1 .3M88.1 167.7l-1.5-.4-.4 .5-.1 .6"/>
<path d="M88.1 167.7v3.3M88.1 167.7l-.5 .5M89.1 169.2l.8 .1M89.9 169.3v3.4M90.6 168.9v3.3M90.6 168.9l-.7 .4M90.6 172.2l-.7 .5M90.9 171.7l1.2 .2M90.9 168.3l-1.5-.3-.3 .6v4l.8 .1M90.9 168.3v3.4M90.9 168.3l-.3 .6M90.9 171.7l-.3 .5"/>
<path d="M92.1 169.1v3.4l.2 .6M92.1 169.1l.2 .7M92.3 169.8v3.3M92.3 169.8h.7M92.3 173.1l.7 .1M93 169.8v3.4M93.7 169.3v3.4M93.7 169.3l-.7 .5M93.7 172.7l-.7 .5M93.9 168.7l-.2 .6M93.9 172.1l-.2 .6M93.9 172.1l1.3 .1"/>
<path d="M93.9 168.7l-1.5-.2-.3 .6M93.9 168.7v3.4M95.2 169.5v3.3l.3 .6M95.2 169.5l.3 .6M95.5 170.1v3.3M95.5 170.1h.8M95.5 173.4l.8 .1M96.3 170.1v3.4M96.9 169.6v3.3M96.9 169.6l-.6 .5M96.9 172.9l-.6 .6M96.9 172.3l1.5 .1"/>
<path d="M96.9 169l-1.5-.1-.2 .6M96.9 169v3.3M96.9 169v.6M96.9 172.3v.6M98.4 169.6l.4 .6M98.8 170.2v3.4M98.8 170.2h.8M98.8 173.6h.8M98.8 173.6l-.4-.6v-4h1.6v4l-.4 .6M99.6 170.2v3.4M100 169.6l-.4 .6M101.5 169v3.3"/>
<path d="M101.5 169l.1 .6M101.5 172.3l.1 .6M101.5 169l1.6-.1 .1 .6M101.5 172.3l-1.5 .1M101.6 169.6v3.3M101.6 169.6l.5 .5M101.6 172.9l.5 .6M102.1 170.1v3.4M102.9 170.1v3.3M102.9 170.1h-.8M102.9 173.4l-.8 .1M103.2 169.5v3.3l-.3 .6"/>
<path d="M103.2 169.5l-.3 .6M104.5 168.7v3.4M104.5 168.7l.3 .6M104.5 172.1l.3 .6M104.5 168.7l1.6-.2 .2 .6M104.5 172.1l-1.3 .1M104.8 169.3v3.4M104.8 169.3l.6 .5M104.8 172.7l.6 .5M105.4 169.8v3.4M106.2 169.8v3.3M106.2 169.8h-.8"/>
<path d="M106.2 173.1l-.8 .1M106.3 169.1l-.1 .7M106.3 169.1v3.4l-.1 .6M107.5 168.3v3.4M107.5 168.3l.4 .6M107.5 171.7l.4 .5M107.5 168.3l1.5-.3 .3 .6M107.5 171.7l-1.2 .2M107.9 168.9v3.3M107.9 168.9l.7 .4M107.9 172.2l.7 .5M108.6 169.3v3.4"/>
<path d="M109.3 169.2l-.7 .1M109.3 172.6l-.7 .1M109.3 169.2v3.4M109.3 168.6v4M109.3 168.6v.6M110.4 167.7l1.4-.4 .5 .5v.6M110.4 167.7v3.3M110.4 167.7l.4 .5M110.4 171l.4 .5M110.4 171l-1.1 .3M110.8 168.2v3.3M110.8 168.2l.8 .5"/>
<path d="M110.8 171.5l.8 .5M111.6 168.7v3.3M112.3 168.4l-.7 .3M112.3 168.4v3.4l-.7 .2M113.1 166.9l1.4-.5 .5 .5 .2 .6M113.1 170.2l-.8 .3M113.1 166.9v3.3M113.1 166.9l.6 .4M113.1 170.2l.6 .5M113.7 167.3v3.4M113.7 167.3l.9 .4M113.7 170.7l.9 .4"/>
<path d="M113.9 171.5l2.9 .4M114.6 167.7v3.4M115.2 167.5l-.6 .2M115.2 167.5v3.4l-.6 .2M115.7 165.9v3.3M115.7 165.9l.6 .4M115.7 169.2l.6 .5M115.7 165.9l1.2-.6 .7 .5 .3 .6M115.7 169.2l-.5 .2M116.3 166.3v3.4M116.3 166.3l1 .4M116.3 169.7l1 .3"/>
<path d="M116.4 170.4a1.67 1.67 0 0 0 .4 1.5M117.3 166.7v3.3M117.4 170l-.3 .9-.3 .5-.2-.2-.1-.8M117.5 169.9l-.5 1.6-.2 .4M117.9 166.4v3.3M117.9 166.4l-.6 .3M117.9 169.7l-.6 .3M118 164.8l1.2-.7 .6 .4 .5 .6M118 164.8v3.3M118 164.8l.7 .3M118 168.1l.7 .4M118 168.1h-.1"/>
<path d="M118.7 165.1v3.4M118.7 165.1l1.1 .3M118.7 168.5l1.1 .2M119.6 168.7l-1.7 1M119.8 165.4v3.3M120.1 163.4v1.4M120.1 163.4l.8 .4M120.1 163.4l1.1-.7 .7 .4 .6 .6M120.3 165.1v3.3l-.5 .3M120.3 166.9l.6 .3M120.3 165.1l-.5 .3M120.9 163.8v3.4"/>
<path d="M120.9 163.8l1.1 .2M120.9 167.2l1.1 .1M121.6 167.3l-1.3 .9M122 162.1l.8-.9 .9 .3 .7 .6M122 162.1v1.1M122 164v3.3M122 162.1l.8 .2M122.5 165.6l.3 .1M122.5 163.7l-.5 .3M122.5 163.7v3.3l-.5 .3M122.8 165.7l1.1 .1M122.8 162.3v3.4"/>
<path d="M122.8 162.3l1.1 .2M123.2 165.7l-.7 .8M123.6 160.5v1M123.6 160.5l.9 .2M123.9 162.5v3.3M124.4 164.1h.1M124.4 162.1l-.5 .4M124.4 162.1v3.3l-.5 .4M124.5 160.7v3.4M124.5 160.7l1.1 .1M124.5 164.1l1.1 .1M124.6 164.1l-.2 .3"/>
<path d="M125.6 160.8v3.4M125.9 160.4l-.8-.5-.9-.2-.6 .8M125.9 160.4v3.3l-.3 .5M125.9 160.4l-.3 .4M126.9 162.4h-1M127.8 160.6l-.7 .1M144.1 168.2h30.7M164 177.7v22.2M207.6 164.9h-32.8M224.5 177.7v22.2M243.5 177.7v22.2M262.5 177.7v22.2"/>
<path d="M144.1 188.8h61.4M205.5 184.1h81.5"/>
</g>
<g fill="#000">
<circle cx="57.2" cy="38.4" r=".25"/>
<circle cx="61" cy="37.3" r=".25"/>
<circle cx="64" cy="41.9" r=".25"/>
<circle cx="39" cy="85.4" r=".25"/>
<circle cx="41.3" cy="88.4" r=".25"/>
<circle cx="42.8" cy="89.2" r=".25"/>
<circle cx="73.3" cy="146.6" r=".25"/>
<circle cx="78.7" cy="141.1" r=".25"/>
<circle cx="80.6" cy="140.1" r=".25"/>
<circle cx="117.9" cy="140.1" r=".25"/>
<circle cx="125.1" cy="146.6" r=".25"/>
</g>
<g fill="none" stroke="#000" stroke-width=".25">
<path d="M46 35.2l2 .8M49.7 31.4l.5 .1M62.7 27.9l.5 .1M68.4 38.6l.6 .1M81.4 35.1l.5 .2M65.1 42.5l2.1 .8M66.8 52.5v.8M66.9 55.1l.7 13.9M67.7 70.8l.1 1.7M67.9 74.3v1.7M68 77.8l.4 7M46 92h.2"/>
<path d="M78.1 94.4l3.5 .2M93.3 135.5l.6 .3M78.2 145.8l2.5 1.4M82 142l.6 .4M101.3 159.1l2.5 1.5M104.6 155.1l.6 .3M115.9 148.5l.6 .4"/>
</g>
<path d="M84.6 97l6.1 7.2" fill="none" stroke="#008080" stroke-width=".25"/>
<path d="M84.6 97l2.5 2.1-.8 .7z" fill="#008080"/>
<path d="M90.8 27.9l-2.5 6.6M84.6 97l2.5 2.1-.8 .7zM88.4 109.1a6.4 6.4 0 0 1 6.4-6.4 6.4 6.4 0 0 1 6.3 6.4M88.4 109.1h12.7M101.1 109.1a6.4 6.4 0 0 1-6.3 6.3 6.4 6.4 0 0 1-6.4-6.3" fill="none" stroke="#008080" stroke-width=".25"/>
<path d="M88.9 31.3l1 .4-1.6 2.8z" fill="#008080"/>
<path d="M86.7 22a6.4 6.4 0 0 1 6.4-6.4 6.4 6.4 0 0 1 6.3 6.4M86.7 22a6.4 6.4 0 0 0 6.4 6.3 6.4 6.4 0 0 0 6.3-6.3M86.7 22h12.7M88.9 31.3l1 .4-1.6 2.8z" fill="none" stroke="#008080" stroke-width=".25"/>
<path d="M149 39.9v34.5M199 39.9v34.5M249 39.9v34.5M129 64.8h140" fill="none" stroke="#000" stroke-width=".34"/>
<path d="M129 55.4h140" fill="none" stroke="#000" stroke-width=".72"/>
<path d="M129 39.9h140v34.5h-140z" fill="none" stroke="#000" stroke-width="1.1"/>
<g fill="none" stroke="#e6e6e6" stroke-width=".21">
<path d="M19.3 186.5a3.1 3.1 0 0 1 4 .2l.4 1.1-1.3 .1a1.28 1.28 0 0 0-1-1 1.28 1.28 0 0 0-1.3 .5v.4a5.6 5.6 0 0 0 2.5 .9 1.98 1.98 0 0 1 1.2 2.4 1.98 1.98 0 0 1-2.2 1.5 2.48 2.48 0 0 1-3-2.2l1.2-.2a1.44 1.44 0 0 0 1.3 1.3 1.44 1.44 0 0 0 1.5-.9 1.18 1.18 0 0 0-1.4-.9 2.36 2.36 0 0 1-2.4-2l.1-.7zM25.8 186.5a3.3 3.3 0 0 1 3.9-.1 3.3 3.3 0 0 1 1.2 3.8 3.2 3.2 0 0 1-3.8 2.3 3.2 3.2 0 0 1-2.4-3.8 3 3 0 0 1 1.1-2.2zM26.5 187.5a1.87 1.87 0 0 1 2.2-.4 1.87 1.87 0 0 1 1 2.1 1.87 1.87 0 0 1-1.8 2.3 1.87 1.87 0 0 1-1.9-2.3l.1-.8zM32.1 186h1.3v5.3h3.3v1.1h-4.6zM37.6 186h1.3v6.4h-1.3zM40.1 186h2.4a2.79 2.79 0 0 1 3 3.3 2.79 2.79 0 0 1-2.9 3.1h-2.5zM41.4 187.1a2.64 2.64 0 0 1 2.5 .5 3.3 3.3 0 0 1-.3 3.5l-.8 .2h-1.4zM49.2 186h4.8v1.1h-3.5v1.4h3.2v1.1h-3.2v1.7h3.6v1.1h-4.9zM55.2 186h2.4a2.79 2.79 0 0 1 3.1 3.3 2.79 2.79 0 0 1-3 3.1h-2.5zM56.6 187.1a2.64 2.64 0 0 1 2.4 .5 3.3 3.3 0 0 1-.3 3.5l-.8 .2h-1.3zM62.3 186.8a3.6 3.6 0 0 1 4.6-.2l.6 1.1-1.3 .3a1.8 1.8 0 0 0-2.2-1 1.8 1.8 0 0 0-1.2 2.1 2.01 2.01 0 0 0 1.1 2.2 2.01 2.01 0 0 0 2.3-.4v-.8h-1.5v-1.1h2.9v2.6a3.8 3.8 0 0 1-5.5-.3 4 4 0 0 1 .2-4.5zM68.9 186h4.8v1.1h-3.5v1.4h3.2v1.1h-3.2v1.7h3.6v1.1h-4.9z"/>
<path d="M79.2 186h1.4l2.6 6.4h-1.4l-.6-1.4h-2.5l-.6 1.4h-1.4zM79.9 187.5l.9 2.4h-1.7zM84.5 186.7a2.87 2.87 0 0 1 4.9 1l-1.3 .3a1.6 1.6 0 0 0-1.8-1 1.6 1.6 0 0 0-1.3 1.7 2.19 2.19 0 0 0 1.3 2.7 1.55 1.55 0 0 0 1.9-1.3l1.2 .4a2.93 2.93 0 0 1-3.4 2 2.93 2.93 0 0 1-2.3-3.3v-.6a3.2 3.2 0 0 1 .8-1.9zM92.3 186h1.4l2.6 6.4h-1.4l-.5-1.4h-2.6l-.5 1.4h-1.4zM93 187.5l.9 2.4h-1.7zM97.1 186h2.4a2.79 2.79 0 0 1 3 3.3 2.79 2.79 0 0 1-2.9 3.1h-2.5zM98.4 187.1a2.64 2.64 0 0 1 2.4 .5 3.3 3.3 0 0 1-.2 3.5l-.9 .2h-1.3zM103.7 186h4.8v1.1h-3.5v1.4h3.2v1.1h-3.2v1.7h3.6v1.1h-4.9zM109.6 186h2l1.2 4.4 1.2-4.4h2v6.4h-1.2v-5.1l-1.4 5.1h-1.2l-1.3-5.1v5.1h-1.3zM117.2 186h1.3v6.4h-1.3zM120.3 186.7a2.87 2.87 0 0 1 4.8 1l-1.2 .3a1.6 1.6 0 0 0-1.9-1 1.6 1.6 0 0 0-1.2 1.7 2.19 2.19 0 0 0 1.3 2.7 1.55 1.55 0 0 0 1.8-1.3l1.3 .4a2.93 2.93 0 0 1-3.5 2 2.93 2.93 0 0 1-2.2-3.3v-.6a3.2 3.2 0 0 1 .8-1.9zM129.3 186.7a2.87 2.87 0 0 1 4.9 1l-1.2 .3a1.6 1.6 0 0 0-1.9-1 1.6 1.6 0 0 0-1.3 1.7 2.19 2.19 0 0 0 1.3 2.7 1.55 1.55 0 0 0 1.9-1.3l1.2 .4a2.93 2.93 0 0 1-3.4 2 2.93 2.93 0 0 1-2.3-3.3l.1-.6a3.2 3.2 0 0 1 .7-1.9z"/>
<path d="M136.2 186.5a3.3 3.3 0 0 1 3.9-.1 3.3 3.3 0 0 1 1.1 3.8 3.2 3.2 0 0 1-3.7 2.3 3.2 3.2 0 0 1-2.4-3.8 3 3 0 0 1 1.1-2.2zM136.9 187.5a1.87 1.87 0 0 1 2.2-.4 1.87 1.87 0 0 1 .9 2.1 1.87 1.87 0 0 1-1.8 2.3 1.87 1.87 0 0 1-1.8-2.3l.1-.8zM142.4 186h2.1a2.5 2.5 0 0 1 2.7 1 2.08 2.08 0 0 1-.1 2.2 2.08 2.08 0 0 1-2.1 .8h-1.2v2.4h-1.4zM143.8 187.1h.6a1.28 1.28 0 0 1 1.7 .9 1.22 1.22 0 0 1-1.6 .9h-.7zM147.8 186h1.5l1.6 2.5 1.4-2.5h1.6l-2.4 3.7v2.7h-1.3v-2.7z"/>
</g>
<g font-size="8.1">
<text x="235.8" y="173.7">4624645</text>
<text x="208.9" y="195.3">1/1</text>
<text x="228.1" y="195.3">1:1</text>
<text x="248.4" y="195.1">A4</text>
</g>
<g font-size="5.6">
<text x="135.6" y="46.5">Item</text>
<text x="150.8" y="46.5">File Name (no extension)</text>
<text x="200.8" y="46.5">Author</text>
<text x="252" y="46.5">Quantity</text>
<text x="133.1" y="52.2">Number</text>
<text x="138.5" y="61.8">1</text>
<text x="150.8" y="61.8">Black_4624645_b)_JCA</text>
<text x="200.8" y="61.8">Jesús</text>
<text x="258.1" y="61.8">1</text>
<text x="138.1" y="71.1">2</text>
<text x="150.8" y="71.1">ClGray_4624645_a)_JCA</text>
<text x="200.8" y="71.1">Jesús</text>
<text x="258.1" y="71.1">1</text>
</g>
<g font-size="5.1" fill="#008080">
<text x="92.1" y="20.9">2</text>
<text x="92.4" y="26.2">1</text>
<text x="94.1" y="108">1</text>
<text x="94.1" y="113.3">1</text>
</g>
<g font-size="4.8">
<text x="146.6" y="184.8">TOLERANCE</text>
<text x="211.6" y="182.5">PAGE</text>
<text x="230.2" y="182.5">SCALE</text>
<text x="250.3" y="182.5">SIZE</text>
<text x="266.8" y="182.5">PROJECTION</text>
<text x="150.2" y="195.8">UNITS</text>
</g>
<g font-size="4.1">
<text x="152.5" y="155.1">Jon Castillo</text>
<text x="180.6" y="158.2">Jesús Carrasco</text>
<text x="150.5" y="164.5">Marcos Cerezo</text>
<text x="179.3" y="172.6">Andrés Velázquez</text>
<text x="150.2" y="174.1">Marcos Briones</text>
<text x="165.8" y="182.4">+/-0.001 and 0.5º for holes and</text>
<text x="181" y="186.6">shafts</text>
<text x="166.1" y="193.5">Measurements in mm, angles in</text>
<text x="180" y="197.6">degrees</text>
</g>
</svg>
